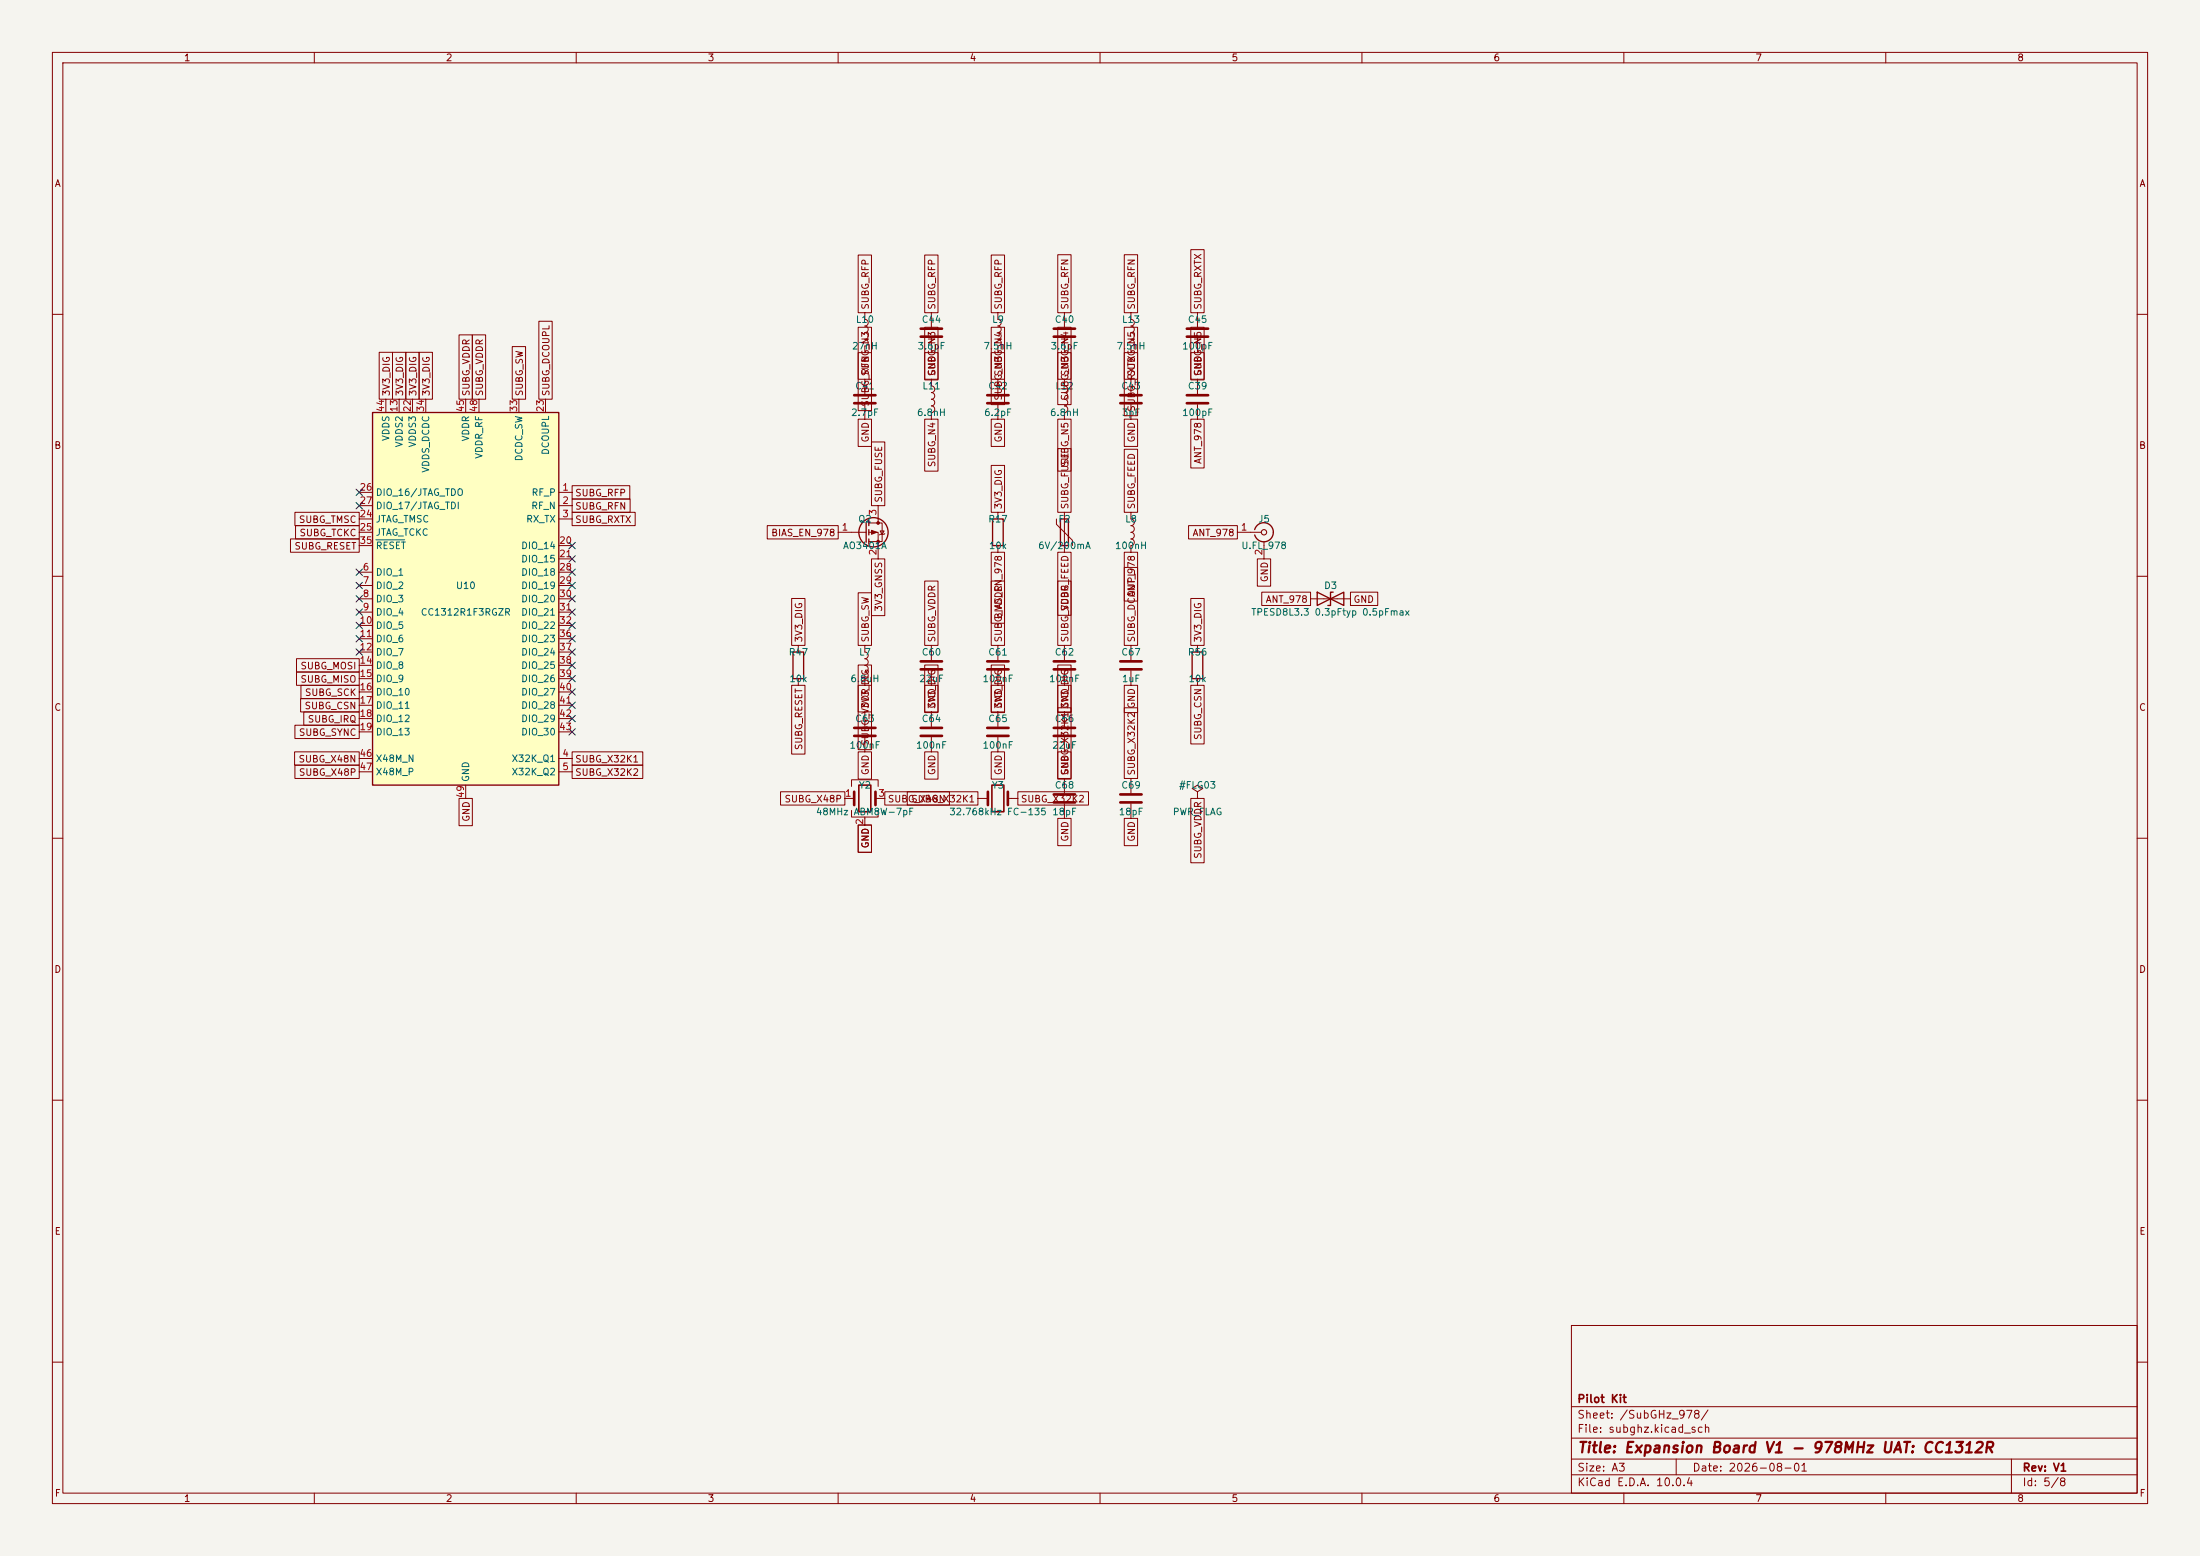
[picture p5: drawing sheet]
<svg xmlns="http://www.w3.org/2000/svg" width="420mm" height="297mm" viewBox="0 0 420 297" stroke-linecap="round" stroke-linejoin="round" font-family="sans-serif">
<path d="M0 0h420v297h-420z" fill="#f5f4ef" stroke="#f5f4ef" stroke-width=".19"/>
<g fill="none" stroke="#840000" stroke-width=".19">
<path d="M10 10h400v277h-400zM12 12h396v273h-396zM60 10v2M110 10v2M160 10v2M210 10v2M260 10v2M310 10v2M360 10v2M228.6 59.7v2.8M10 60h2M228.6 64.5v2.8"/>
<path d="M408 60h2M10 110h2M408 110h2M203.2 123.2v2.8M203.2 128v2.8M203.2 135.9v2.8M10 160h2M161.3 152.4h1.8M162.6 150.1v-1.3h5v1.3M162.6 154.7v1.3h5v-1.3M165.1 156v1.5M167.1 152.4h1.8"/>
<path d="M186.7 152.4h1.9M192.4 152.4h1.9M203.2 140.7v2.8M408 160h2M10 210h2M408 210h2M300 253h108v32h-108zM10 260h2M300 278.5h108M300 274.5h108M300 268.5h108M320 278.5v3"/>
<path d="M384 278.5v6.5M408 260h2M60 285v2M110 285v2M160 285v2M210 285v2M260 285v2M300 281.5h108M310 285v2M360 285v2"/>
</g>
<path d="M226.6 62.7h4M226.6 64.3h4M201.2 138.9h4M201.2 126.2h4M201.2 127.8h4M163.1 151.1v2.6M167.1 151.1v2.6M188.6 151.1v2.6M192.4 151.1v2.6M201.2 140.5h4" fill="none" stroke="#840000" stroke-width=".51"/>
<path d="M164 149.9h2.2v5h-2.2zM189.4 149.9h2.2v5h-2.2z" fill="none" stroke="#840000" stroke-width=".3"/>
<path d="M71.1 78.7h35.6v71.2h-35.6z" fill="#ffffc2"/>
<g fill="none" stroke="#840000" stroke-width=".25">
<path d="M71.1 78.7h35.6v71.2h-35.6zM165.4 99.7v3.8M165.9 99.3v1M189.5 99.1h2v5h-2zM202.4 99.1h1.6v5h-1.6zM165.9 101.1v1M165.9 102.9v1M239.5 101.1a1.81 1.81 0 0 1 2.8-1 1.81 1.81 0 0 1 0 3 1.81 1.81 0 0 1-2.8-1M251.5 113v2.6l5-2.6v2.6zM254.5 113h-.5v2.6h-.5M151.4 124.5h2v5h-2zM227.6 124.5h2v5h-2z"/>
<circle cx="166.8" cy="101.6" r="2.79"/>
</g>
<g fill="none" stroke="#840000" stroke-width=".19">
<path d="M163.8 48.7h2.6v11h-2.6zM165.1 59.7v1.3a.64 .64 0 0 1 .6 .6 .64 .64 0 0 1-.6 .6 .64 .64 0 0 1 .6 .7 .64 .64 0 0 1-.6 .6 .64 .64 0 0 1 .6 .6 .64 .64 0 0 1-.6 .7 .64 .64 0 0 1 .6 .6 .64 .64 0 0 1-.6 .6v1.3M176.5 48.7h2.6v11h-2.6zM177.8 59.7v2.8M189.2 48.7h2.6v11h-2.6zM190.5 59.7v1.3a.63 .63 0 0 1 .6 .6 .63 .63 0 0 1-.6 .6 .64 .64 0 0 1 .6 .7 .64 .64 0 0 1-.6 .6M201.9 48.6h2.6v11.1h-2.6zM203.2 59.7v2.8M214.6 48.6h2.6v11.1h-2.6zM215.9 59.7v1.3a.64 .64 0 0 1 .6 .6 .64 .64 0 0 1-.6 .6 .64 .64 0 0 1 .6 .7 .64 .64 0 0 1-.6 .6 .64 .64 0 0 1 .6 .6 .64 .64 0 0 1-.6 .7 .64 .64 0 0 1 .6 .6 .64 .64 0 0 1-.6 .6v1.3M227.3 47.7h2.6v12h-2.6zM72.4 67.2h2.5v9h-2.5z"/>
<path d="M73.7 76.2v2.5M74.9 67.2h2.6v9h-2.6zM76.2 76.2v2.5M77.5 67.2h2.5v9h-2.5zM78.7 76.2v2.5M80 67.2h2.6v9h-2.6zM81.3 76.2v2.5M87.6 63.9h2.6v12.3h-2.6zM88.9 76.2v2.5M90.2 63.9h2.5v12.3h-2.5zM91.4 76.2v2.5M97.8 66.2h2.5v10h-2.5z"/>
<path d="M99.1 76.2v2.5M102.9 61.3h2.5v14.9h-2.5zM104.1 76.2v2.5M163.8 67.3h2.6v11.1h-2.6zM163.8 62.5h2.6v9.9h-2.6zM165.1 72.4v2.8M165.1 77.2v2.8M176.5 62.5h2.6v9.9h-2.6zM176.5 67.3h2.6v5.2h-2.6zM177.8 72.4v1.3a.64 .64 0 0 1 .6 .6 .64 .64 0 0 1-.6 .6 .64 .64 0 0 1 .6 .7 .64 .64 0 0 1-.6 .6 .64 .64 0 0 1 .6 .6 .64 .64 0 0 1-.6 .7 .64 .64 0 0 1 .6 .6 .64 .64 0 0 1-.6 .6v1.3M177.8 64.5v2.8M189.2 67.3h2.6v9.9h-2.6z"/>
<path d="M189.2 62.5h2.6v9.9h-2.6zM190.5 63.5a.63 .63 0 0 1 .6 .6 .63 .63 0 0 1-.6 .7 .64 .64 0 0 1 .6 .6 .64 .64 0 0 1-.6 .6v1.3M190.5 72.4v2.8M190.5 77.2v2.8M201.9 62.5h2.6v9.9h-2.6zM201.9 67.3h2.6v9.9h-2.6zM203.2 72.4v1.3a.64 .64 0 0 1 .6 .6 .64 .64 0 0 1-.6 .6 .64 .64 0 0 1 .6 .7 .64 .64 0 0 1-.6 .6 .64 .64 0 0 1 .6 .6 .64 .64 0 0 1-.6 .7 .64 .64 0 0 1 .6 .6 .64 .64 0 0 1-.6 .6v1.3M203.2 64.5v2.8M214.6 62.5h2.6v9.9h-2.6zM214.6 67.3h2.6v12h-2.6zM215.9 72.4v2.8M215.9 77.2v2.8"/>
<path d="M227.3 62.5h2.6v9.9h-2.6zM227.3 67.3h2.6v5.2h-2.6zM228.6 72.4v2.8M228.6 77.2v2.8M56.3 97.8h12.3v2.5h-12.3zM68.6 94h2.5M68.6 96.5h2.5M68.6 99.1h2.5M106.7 94h2.5M106.7 96.5h2.5M106.7 99.1h2.5M109.2 97.8h12.1v2.5h-12.1z"/>
<path d="M109.2 95.2h11.1v2.6h-11.1zM109.2 92.7h11v2.6h-11zM163.8 80h2.6v5.2h-2.6zM165.9 99.8h2.5v3.6h-2.5M166.4 84.4h2.5v12.1h-2.5zM167.6 96.5v3.3M176.5 80h2.6v9.9h-2.6zM189.2 80h2.6v5.2h-2.6zM189.2 88.8h2.6v9h-2.6zM190.5 97.8v1.3M201.7 99.1v1l3 3v1M201.9 80h2.6v9.9h-2.6z"/>
<path d="M201.9 85.6h2.6v12.2h-2.6zM203.2 97.8v7.6M214.6 85.8h2.6v12h-2.6zM214.6 80h2.6v5.2h-2.6zM215.9 97.8v1.3a.64 .64 0 0 1 .6 .6 .64 .64 0 0 1-.6 .6 .64 .64 0 0 1 .6 .7 .64 .64 0 0 1-.6 .6 .64 .64 0 0 1 .6 .6 .64 .64 0 0 1-.6 .7M227.3 80h2.6v9.3h-2.6zM55.5 102.9h13.1v2.5h-13.1zM56.4 100.3h12.2v2.6h-12.2zM68.6 109.2h2.5M68.6 111.8h2.5M68.6 114.3h2.5M68.6 116.8h2.5"/>
<path d="M68.6 119.4h2.5M68.6 104.1h2.5M68.6 101.6h2.5M106.7 109.2h2.5M106.7 111.8h2.5M106.7 114.3h2.5M106.7 116.8h2.5M106.7 119.4h2.5M106.7 104.1h2.5M106.7 106.7h2.5M146.5 100.3h13.5v2.6h-13.5zM151.1 114.2h2.6v9h-2.6z"/>
<path d="M160 101.6h5.4M163.8 113.1h2.6v10.1h-2.6zM165.9 101.6h1.7v5.1M166.4 106.7h2.5v10.8h-2.5zM168 101.3h.8l-.4 .7zM168.9 101.9l-1 .2M176.5 110.9h2.6v12.3h-2.6zM189.2 110.9h2.6v12.3h-2.6zM189.2 105.4h2.6v13.6h-2.6zM190.5 104.1v1.3M201.9 110.9h2.6v12.3h-2.6zM201.9 105.4h2.6v12h-2.6z"/>
<path d="M214.6 105.4h2.6v9.3h-2.6zM214.6 108.3h2.6v14.9h-2.6zM215.9 102.9a.64 .64 0 0 1 .6 .6 .64 .64 0 0 1-.6 .6v1.3M226.9 100.3h9.3v2.6h-9.3zM227.3 114.2h2.6v9h-2.6zM236.2 101.6h4.6M240 106.7h2.6v5.2h-2.6zM240.9 113h9.3v2.6h-9.3zM241.3 103.4v3.3M250.2 114.3h7.6M257.8 113h5.2v2.6h-5.2zM56.3 138.4h12.3v2.6h-12.3z"/>
<path d="M56.6 128.3h12v2.5h-12zM56.6 125.7h12v2.6h-12zM57.4 133.3h11.2v2.6h-11.2zM57.4 130.8h11.2v2.6h-11.2zM58 135.9h10.6v2.5h-10.6zM68.6 121.9h2.5M68.6 124.5h2.5M68.6 127h2.5M68.6 129.5h2.5M68.6 132.1h2.5M68.6 134.6h2.5M68.6 137.2h2.5"/>
<path d="M68.6 139.7h2.5M106.7 121.9h2.5M106.7 124.5h2.5M106.7 127h2.5M106.7 129.5h2.5M106.7 132.1h2.5M106.7 134.6h2.5M106.7 137.2h2.5M106.7 139.7h2.5M151.1 130.8h2.6v13.1h-2.6zM152.4 123.2v1.3M152.4 129.5v1.3"/>
<path d="M163.8 126.9h2.6v9h-2.6zM163.8 130.8h2.6v12.3h-2.6zM165.1 123.2v1.3a.64 .64 0 0 1 .6 .6 .64 .64 0 0 1-.6 .6M165.1 125.7a.64 .64 0 0 1 .6 .7 .64 .64 0 0 1-.6 .6 .64 .64 0 0 1 .6 .6 .64 .64 0 0 1-.6 .7 .64 .64 0 0 1 .6 .6 .64 .64 0 0 1-.6 .6v1.3M165.1 135.9v2.8M176.5 130.8h2.6v5.2h-2.6zM176.5 126.9h2.6v9h-2.6zM177.8 123.2v2.8M177.8 128v2.8M177.8 135.9v2.8M189.2 126.9h2.6v9h-2.6zM189.2 130.8h2.6v5.2h-2.6z"/>
<path d="M190.5 123.2v2.8M190.5 128v2.8M190.5 135.9v2.8M201.9 135.1h2.6v13.5h-2.6zM201.9 126.9h2.6v9h-2.6zM201.9 130.8h2.6v5.2h-2.6zM214.6 130.8h2.6v5.2h-2.6zM214.6 135.1h2.6v13.5h-2.6zM215.9 123.2v2.8M215.9 128v2.8M227.3 130.8h2.6v11.2h-2.6zM228.6 123.2v1.3"/>
<path d="M228.6 129.5v1.3M56.2 143.5h12.4v2.6h-12.4zM56.3 146h12.3v2.6h-12.3zM68.6 144.8h2.5M68.6 147.3h2.5M87.6 152.4h2.6v5.2h-2.6zM88.9 149.9v2.5M106.7 144.8h2.5M106.7 147.3h2.5M109.2 146h13.5v2.6h-13.5zM109.2 143.5h13.5v2.6h-13.5zM149 151.1h12.3v2.6h-12.3z"/>
<path d="M163.8 157.5h2.6v5.2h-2.6zM163.8 143.5h2.6v5.2h-2.6zM165.1 140.7v2.8M168.9 151.1h12.4v2.6h-12.4zM173.2 151.1h13.5v2.6h-13.5zM176.5 143.5h2.6v5.2h-2.6zM177.8 140.7v2.8M189.2 143.5h2.6v5.2h-2.6zM190.5 140.7v2.8M194.3 151.1h13.5v2.6h-13.5zM201.9 156.2h2.6v5.2h-2.6zM201.9 143.5h2.6v5.2h-2.6z"/>
<path d="M203.2 148.6v2.8M203.2 153.4v2.8M214.6 156.2h2.6v5.2h-2.6zM215.9 148.6v2.8M215.9 153.4v2.8M227.3 152.4h2.6v12.3h-2.6zM228.6 151.1l1-.6-1-.6-1 .6 1 .6v1.3M228.6 152.4h.1"/>
</g>
<path d="M71.8 103h5.4" fill="none" stroke="#006464" stroke-width=".19"/>
<g fill="none" stroke="#840000" stroke-width=".51">
<path d="M163.1 75.4h4M163.1 77h4M175.8 62.7h4M175.8 64.3h4M188.5 75.4h4M188.5 77h4M201.2 62.7h4M201.2 64.3h4M213.9 75.4h4M213.9 77h4M226.6 75.4h4M226.6 77h4"/>
<path d="M163.1 138.9h4M175.8 126.2h4M175.8 127.8h4M175.8 138.9h4M188.5 126.2h4M188.5 127.8h4M188.5 138.9h4M213.9 126.2h4M213.9 127.8h4M163.1 140.5h4M175.8 140.5h4M188.5 140.5h4"/>
<path d="M201.2 151.6h4M201.2 153.2h4M213.9 151.6h4M213.9 153.2h4"/>
</g>
<g fill="#840000" stroke="#840000" stroke-width=".19">
<path d="M166.4 101.2l1 .4-1 .4z"/>
<circle cx="167.6" cy="99.8" r=".25"/>
<circle cx="167.6" cy="103.4" r=".25"/>
</g>
<circle cx="241.3" cy="101.6" r=".51" fill="none" stroke="#840000" stroke-width=".2"/>
<g fill="none" stroke="#000084" stroke-width=".19">
<path d="M68 95.9l1.2 1.2M68 93.4l1.2 1.2M69.2 95.9l-1.2 1.2M69.2 93.4l-1.2 1.2M68 118.8l1.2 1.2M68 111.2l1.2 1.2M68 108.6l1.2 1.2M68 116.2l1.2 1.2M68 113.7l1.2 1.2M69.2 118.8l-1.2 1.2M69.2 111.2l-1.2 1.2M69.2 108.6l-1.2 1.2"/>
<path d="M69.2 116.2l-1.2 1.2M69.2 113.7l-1.2 1.2M108.6 108.6l1.2 1.2M108.6 111.2l1.2 1.2M108.6 113.7l1.2 1.2M108.6 116.2l1.2 1.2M108.6 118.8l1.2 1.2M108.6 103.5l1.2 1.2M108.6 106.1l1.2 1.2M109.8 108.6l-1.2 1.2M109.8 111.2l-1.2 1.2M109.8 113.7l-1.2 1.2"/>
<path d="M109.8 116.2l-1.2 1.2M109.8 118.8l-1.2 1.2M109.8 103.5l-1.2 1.2M109.8 106.1l-1.2 1.2M68 121.3l1.2 1.2M68 123.9l1.2 1.2M69.2 121.3l-1.2 1.2M69.2 123.9l-1.2 1.2M108.6 134l1.2 1.2M108.6 136.6l1.2 1.2M108.6 139.1l1.2 1.2M108.6 121.3l1.2 1.2"/>
<path d="M108.6 123.9l1.2 1.2M108.6 126.4l1.2 1.2M108.6 128.9l1.2 1.2M108.6 131.5l1.2 1.2M109.8 134l-1.2 1.2M109.8 136.6l-1.2 1.2M109.8 139.1l-1.2 1.2M109.8 121.3l-1.2 1.2M109.8 123.9l-1.2 1.2M109.8 126.4l-1.2 1.2M109.8 128.9l-1.2 1.2M109.8 131.5l-1.2 1.2"/>
</g>
<text font-size="2" fill="#840000" x="301" y="277.8">Title: Expansion Board V1 - 978MHz UAT: CC1312R</text>
<g font-size="1.5" fill="#840000">
<text x="301" y="268.1">Pilot Kit</text>
<text x="301" y="273.8">File: subghz.kicad_sch</text>
<text x="301" y="271.1">Sheet: /SubGHz_978/</text>
<text x="301" y="281.2">Size: A3</text>
<text x="323" y="281.2">Date: 2026-08-01</text>
<text x="386" y="281.2">Rev: V1</text>
<text x="301" y="284">KiCad E.D.A. 10.0.4</text>
<text x="386" y="284">Id: 5/8</text>
</g>
<g font-size="1.3" fill="#840000">
<text x="35" y="12">1</text>
<text x="85" y="12">2</text>
<text x="135" y="12">3</text>
<text x="185" y="12">4</text>
<text x="235" y="12">5</text>
<text x="285" y="12">6</text>
<text x="335" y="12">7</text>
<text x="385" y="12">8</text>
<text x="10.3" y="36">A</text>
<text x="408.3" y="36">A</text>
<text x="166.2" y="59.2" transform="rotate(-90 166.2 59.2)">SUBG_RFP</text>
<text x="178.9" y="59.2" transform="rotate(-90 178.9 59.2)">SUBG_RFP</text>
<text x="191.6" y="59.2" transform="rotate(-90 191.6 59.2)">SUBG_RFP</text>
<text x="204.3" y="59.2" transform="rotate(-90 204.3 59.2)">SUBG_RFN</text>
<text x="217" y="59.2" transform="rotate(-90 217 59.2)">SUBG_RFN</text>
<text x="229.7" y="59.2" transform="rotate(-90 229.7 59.2)">SUBG_RXTX</text>
<text x="166.2" y="71.9" transform="rotate(-90 166.2 71.9)">SUBG_N3</text>
<text x="178.9" y="71.9" transform="rotate(-90 178.9 71.9)">SUBG_N3</text>
<text x="178.9" y="71.9" transform="rotate(-90 178.9 71.9)">GND</text>
<text x="191.6" y="71.9" transform="rotate(-90 191.6 71.9)">SUBG_N4</text>
<text x="204.3" y="71.9" transform="rotate(-90 204.3 71.9)">SUBG_N4</text>
<text x="217" y="71.9" transform="rotate(-90 217 71.9)">SUBG_N5</text>
<text x="229.7" y="71.9" transform="rotate(-90 229.7 71.9)">SUBG_N5</text>
<text x="229.7" y="71.9" transform="rotate(-90 229.7 71.9)">GND</text>
<text x="74.7" y="75.7" transform="rotate(-90 74.7 75.7)">3V3_DIG</text>
<text x="77.3" y="75.7" transform="rotate(-90 77.3 75.7)">3V3_DIG</text>
<text x="79.8" y="75.7" transform="rotate(-90 79.8 75.7)">3V3_DIG</text>
<text x="82.3" y="75.7" transform="rotate(-90 82.3 75.7)">3V3_DIG</text>
<text x="90" y="75.7" transform="rotate(-90 90 75.7)">SUBG_VDDR</text>
<text x="92.5" y="75.7" transform="rotate(-90 92.5 75.7)">SUBG_VDDR</text>
<text x="100.1" y="75.7" transform="rotate(-90 100.1 75.7)">SUBG_SW</text>
<text x="105.2" y="75.7" transform="rotate(-90 105.2 75.7)">SUBG_DCOUPL</text>
<text x="166.2" y="77.7" transform="rotate(-90 166.2 77.7)">SUBG_RFN</text>
<text x="191.6" y="76.6" transform="rotate(-90 191.6 76.6)">SUBG_N3</text>
<text x="204.3" y="76.6" transform="rotate(-90 204.3 76.6)">SUBG_N3</text>
<text x="217" y="78.7" transform="rotate(-90 217 78.7)">SUBG_RXTX</text>
<text x="10.3" y="86">B</text>
<text x="166.2" y="84.6" transform="rotate(-90 166.2 84.6)">GND</text>
<text x="178.9" y="89.3" transform="rotate(-90 178.9 89.3)">SUBG_N4</text>
<text x="191.6" y="84.6" transform="rotate(-90 191.6 84.6)">GND</text>
<text x="204.3" y="89.3" transform="rotate(-90 204.3 89.3)">SUBG_N5</text>
<text x="217" y="84.6" transform="rotate(-90 217 84.6)">GND</text>
<text x="229.7" y="88.7" transform="rotate(-90 229.7 88.7)">ANT_978</text>
<text x="408.2" y="86">B</text>
<text x="109.7" y="95">SUBG_RFP</text>
<text x="57" y="100.1">SUBG_TMSC</text>
<text x="109.7" y="100.1">SUBG_RXTX</text>
<text x="109.7" y="97.6">SUBG_RFN</text>
<text x="168.7" y="96" transform="rotate(-90 168.7 96)">SUBG_FUSE</text>
<text x="191.6" y="97.3" transform="rotate(-90 191.6 97.3)">3V3_DIG</text>
<text x="204.3" y="97.3" transform="rotate(-90 204.3 97.3)">SUBG_FUSE</text>
<text x="217" y="97.3" transform="rotate(-90 217 97.3)">SUBG_FEED</text>
<text x="56.1" y="105.2">SUBG_RESET</text>
<text x="57.1" y="102.7">SUBG_TCKC</text>
<text x="147.1" y="102.7">BIAS_EN_978</text>
<text x="227.6" y="102.7">ANT_978</text>
<text x="242.4" y="111.2" transform="rotate(-90 242.4 111.2)">GND</text>
<text x="168.7" y="116.9" transform="rotate(-90 168.7 116.9)">3V3_GNSS</text>
<text x="191.6" y="118.3" transform="rotate(-90 191.6 118.3)">BIAS_EN_978</text>
<text x="204.3" y="116.8" transform="rotate(-90 204.3 116.8)">SUBG_FEED</text>
<text x="217" y="114.1" transform="rotate(-90 217 114.1)">ANT_978</text>
<text x="241.5" y="115.4">ANT_978</text>
<text x="258.3" y="115.4">GND</text>
<text x="153.5" y="122.7" transform="rotate(-90 153.5 122.7)">3V3_DIG</text>
<text x="166.2" y="122.7" transform="rotate(-90 166.2 122.7)">SUBG_SW</text>
<text x="178.9" y="122.7" transform="rotate(-90 178.9 122.7)">SUBG_VDDR</text>
<text x="191.6" y="122.7" transform="rotate(-90 191.6 122.7)">SUBG_VDDR</text>
<text x="204.3" y="122.7" transform="rotate(-90 204.3 122.7)">SUBG_VDDR</text>
<text x="217" y="122.7" transform="rotate(-90 217 122.7)">SUBG_DCOUPL</text>
<text x="229.7" y="122.7" transform="rotate(-90 229.7 122.7)">3V3_DIG</text>
<text x="57.3" y="130.6">SUBG_MISO</text>
<text x="57.3" y="128.1">SUBG_MOSI</text>
<text x="10.3" y="136">C</text>
<text x="58" y="135.7">SUBG_CSN</text>
<text x="58.1" y="133.1">SUBG_SCK</text>
<text x="166.2" y="135.4" transform="rotate(-90 166.2 135.4)">3V3_DIG</text>
<text x="178.9" y="135.4" transform="rotate(-90 178.9 135.4)">3V3_DIG</text>
<text x="178.9" y="135.4" transform="rotate(-90 178.9 135.4)">GND</text>
<text x="191.6" y="135.4" transform="rotate(-90 191.6 135.4)">3V3_DIG</text>
<text x="191.6" y="135.4" transform="rotate(-90 191.6 135.4)">GND</text>
<text x="204.3" y="135.4" transform="rotate(-90 204.3 135.4)">3V3_DIG</text>
<text x="408.2" y="136">C</text>
<text x="57" y="140.8">SUBG_SYNC</text>
<text x="58.6" y="138.2">SUBG_IRQ</text>
<text x="153.5" y="143.3" transform="rotate(-90 153.5 143.3)">SUBG_RESET</text>
<text x="166.2" y="142.4" transform="rotate(-90 166.2 142.4)">SUBG_VDDR</text>
<text x="229.7" y="141.3" transform="rotate(-90 229.7 141.3)">SUBG_CSN</text>
<text x="56.9" y="145.8">SUBG_X48N</text>
<text x="57" y="148.4">SUBG_X48P</text>
<text x="109.7" y="148.4">SUBG_X32K2</text>
<text x="109.7" y="145.8">SUBG_X32K1</text>
<text x="166.2" y="148.1" transform="rotate(-90 166.2 148.1)">GND</text>
<text x="178.9" y="148.1" transform="rotate(-90 178.9 148.1)">GND</text>
<text x="191.6" y="148.1" transform="rotate(-90 191.6 148.1)">GND</text>
<text x="204.3" y="148.1" transform="rotate(-90 204.3 148.1)">SUBG_X32K1 GND</text>
<text x="204.3" y="148.1" transform="rotate(-90 204.3 148.1)">GND</text>
<text x="217" y="148.1" transform="rotate(-90 217 148.1)">SUBG_X32K2 GND</text>
<text x="149.7" y="153.5">SUBG_X48P</text>
<text x="169.4" y="153.5">SUBG_X48N</text>
<text x="173.9" y="153.5">SUBG_X32K1</text>
<text x="194.8" y="153.5">SUBG_X32K2</text>
<text x="90" y="157" transform="rotate(-90 90 157)">GND</text>
<text x="204.3" y="160.8" transform="rotate(-90 204.3 160.8)">GND</text>
<text x="217" y="160.8" transform="rotate(-90 217 160.8)">GND</text>
<text x="166.2" y="162" transform="rotate(-90 166.2 162)">GND</text>
<text x="229.7" y="164" transform="rotate(-90 229.7 164)">SUBG_VDDR</text>
<text x="10.3" y="186">D</text>
<text x="408.2" y="186">D</text>
<text x="10.3" y="236">E</text>
<text x="408.3" y="236">E</text>
<text x="10.3" y="286">F</text>
<text x="35" y="287">1</text>
<text x="85" y="287">2</text>
<text x="135" y="287">3</text>
<text x="185" y="287">4</text>
<text x="235" y="287">5</text>
<text x="285" y="287">6</text>
<text x="335" y="287">7</text>
<text x="385" y="287">8</text>
<text x="408.3" y="286">F</text>
</g>
<g font-size="1.3" fill="#006464">
<text x="163.3" y="61.9">L10</text>
<text x="175.9" y="61.9">C44</text>
<text x="189.3" y="61.9">L9</text>
<text x="201.3" y="61.9">C40</text>
<text x="214.1" y="61.9">L13</text>
<text x="226.7" y="61.9">C45</text>
<text x="162.5" y="67">27nH</text>
<text x="175.1" y="67">3.6pF</text>
<text x="187.6" y="67">7.5nH</text>
<text x="200.5" y="67">3.6pF</text>
<text x="213" y="67">7.5nH</text>
<text x="225.6" y="67">100pF</text>
<text x="163.2" y="74.6">C41</text>
<text x="176" y="74.6">L11</text>
<text x="188.6" y="74.6">C42</text>
<text x="201.4" y="74.6">L12</text>
<text x="214" y="74.6">C43</text>
<text x="226.7" y="74.6">C39</text>
<text x="162.4" y="79.7">2.7pF</text>
<text x="174.9" y="79.7">6.8nH</text>
<text x="187.8" y="79.7">6.2pF</text>
<text x="200.3" y="79.7">6.8nH</text>
<text x="214.1" y="79.7">3pF</text>
<text x="225.6" y="79.7">100pF</text>
<text x="74.6" y="84.3" transform="rotate(-90 74.6 84.3)">VDDS</text>
<text x="77.2" y="85.5" transform="rotate(-90 77.2 85.5)">VDDS2</text>
<text x="79.7" y="85.5" transform="rotate(-90 79.7 85.5)">VDDS3</text>
<text x="89.9" y="84.3" transform="rotate(-90 89.9 84.3)">VDDR</text>
<text x="92.4" y="87.7" transform="rotate(-90 92.4 87.7)">VDDR_RF</text>
<text x="100" y="88.2" transform="rotate(-90 100 88.2)">DCDC_SW</text>
<text x="105.1" y="87" transform="rotate(-90 105.1 87)">DCOUPL</text>
<text x="71.6" y="95">DIO_16/JTAG_TDO</text>
<text x="82.3" y="90.3" transform="rotate(-90 82.3 90.3)">VDDS_DCDC</text>
<text x="101.4" y="95">RF_P</text>
<text x="71.6" y="100">JTAG_TMSC</text>
<text x="71.6" y="97.5">DIO_17/JTAG_TDI</text>
<text x="100.3" y="100">RX_TX</text>
<text x="101.3" y="97.5">RF_N</text>
<text x="163.7" y="100">Q2</text>
<text x="188.6" y="100">R17</text>
<text x="201.9" y="100">F2</text>
<text x="214.7" y="100">L8</text>
<text x="240.1" y="100">J5</text>
<text x="71.6" y="102.6">JTAG_TCKC</text>
<text x="71.6" y="105.1">RESET</text>
<text x="99.4" y="105.1">DIO_14</text>
<text x="99.4" y="107.7">DIO_15</text>
<text x="160.8" y="105.1">AO3401A</text>
<text x="188.7" y="105.1">10k</text>
<text x="198.1" y="105.1">6V/200mA</text>
<text x="212.7" y="105.1">100nH</text>
<text x="236.9" y="105.1">U.FL_978</text>
<text x="71.6" y="110.2">DIO_1</text>
<text x="71.6" y="112.7">DIO_2</text>
<text x="86.9" y="112.7">U10</text>
<text x="99.4" y="110.2">DIO_18</text>
<text x="99.4" y="112.7">DIO_19</text>
<text x="252.7" y="112.7">D3</text>
<text x="71.6" y="115.3">DIO_3</text>
<text x="71.6" y="117.8">DIO_4</text>
<text x="80.2" y="117.8">CC1312R1F3RGZR</text>
<text x="99.4" y="115.3">DIO_20</text>
<text x="99.4" y="117.8">DIO_21</text>
<text x="238.7" y="117.8">TPESD8L3.3 0.3pFtyp 0.5pFmax</text>
<text x="71.6" y="120.4">DIO_5</text>
<text x="71.6" y="122.9">DIO_6</text>
<text x="71.6" y="125.4">DIO_7</text>
<text x="99.4" y="120.4">DIO_22</text>
<text x="99.4" y="122.9">DIO_23</text>
<text x="99.4" y="125.4">DIO_24</text>
<text x="150.5" y="125.4">R47</text>
<text x="163.9" y="125.4">L7</text>
<text x="175.9" y="125.4">C60</text>
<text x="188.6" y="125.4">C61</text>
<text x="201.3" y="125.4">C62</text>
<text x="214" y="125.4">C67</text>
<text x="226.7" y="125.4">R56</text>
<text x="71.6" y="128">DIO_8</text>
<text x="71.6" y="130.5">DIO_9</text>
<text x="99.4" y="128">DIO_25</text>
<text x="99.4" y="130.5">DIO_26</text>
<text x="150.6" y="130.5">10k</text>
<text x="162.2" y="130.5">6.8uH</text>
<text x="175.4" y="130.5">22uF</text>
<text x="187.5" y="130.5">100nF</text>
<text x="200.2" y="130.5">100nF</text>
<text x="214.1" y="130.5">1uF</text>
<text x="226.8" y="130.5">10k</text>
<text x="71.6" y="133.1">DIO_10</text>
<text x="71.6" y="135.6">DIO_11</text>
<text x="99.4" y="133.1">DIO_27</text>
<text x="99.4" y="135.6">DIO_28</text>
<text x="71.6" y="138.1">DIO_12</text>
<text x="71.6" y="140.7">DIO_13</text>
<text x="99.4" y="138.1">DIO_29</text>
<text x="99.4" y="140.7">DIO_30</text>
<text x="162.1" y="143.2">100nF</text>
<text x="163.2" y="138.1">C63</text>
<text x="174.8" y="143.2">100nF</text>
<text x="175.9" y="138.1">C64</text>
<text x="187.5" y="143.2">100nF</text>
<text x="188.6" y="138.1">C65</text>
<text x="200.8" y="143.2">22uF</text>
<text x="201.3" y="138.1">C66</text>
<text x="71.6" y="145.8">X48M_N</text>
<text x="71.6" y="148.3">X48M_P</text>
<text x="89.9" y="149.4" transform="rotate(-90 89.9 149.4)">GND</text>
<text x="97.6" y="145.8">X32K_Q1</text>
<text x="97.6" y="148.3">X32K_Q2</text>
<text x="155.7" y="155.9">48MHz ABM8W-7pF</text>
<text x="163.8" y="150.8">Y2</text>
<text x="181.1" y="155.9">32.768kHz FC-135</text>
<text x="189.2" y="150.8">Y3</text>
<text x="200.8" y="155.9">18pF</text>
<text x="201.3" y="150.8">C68</text>
<text x="213.5" y="155.9">18pF</text>
<text x="214" y="150.8">C69</text>
<text x="223.8" y="155.9">PWR_FLAG</text>
<text x="225" y="150.8">#FLG03</text>
</g>
<g font-size="1.3" fill="#a90000">
<text x="73.6" y="78.8" transform="rotate(-90 73.6 78.8)">44</text>
<text x="76.2" y="78.8" transform="rotate(-90 76.2 78.8)">13</text>
<text x="78.7" y="78.8" transform="rotate(-90 78.7 78.8)">22</text>
<text x="81.3" y="78.8" transform="rotate(-90 81.3 78.8)">34</text>
<text x="88.9" y="78.8" transform="rotate(-90 88.9 78.8)">45</text>
<text x="91.4" y="78.8" transform="rotate(-90 91.4 78.8)">48</text>
<text x="99" y="78.8" transform="rotate(-90 99 78.8)">33</text>
<text x="104.1" y="78.8" transform="rotate(-90 104.1 78.8)">23</text>
<text x="68.5" y="94">26</text>
<text x="107.2" y="94">1</text>
<text x="68.5" y="99">24</text>
<text x="68.5" y="101.6">25</text>
<text x="68.5" y="96.5">27</text>
<text x="107.2" y="96.5">2</text>
<text x="107.2" y="99">3</text>
<text x="160.6" y="101.6">1</text>
<text x="167.6" y="98.5" transform="rotate(-90 167.6 98.5)">3</text>
<text x="236.8" y="101.6">1</text>
<text x="68.5" y="104.1">35</text>
<text x="106.6" y="104.1">20</text>
<text x="106.6" y="106.7">21</text>
<text x="167.6" y="106.1" transform="rotate(-90 167.6 106.1)">2</text>
<text x="241.3" y="106.1" transform="rotate(-90 241.3 106.1)">2</text>
<text x="69.1" y="109.2">6</text>
<text x="69.1" y="111.7">7</text>
<text x="106.6" y="109.2">28</text>
<text x="106.6" y="111.7">29</text>
<text x="68.5" y="119.4">10</text>
<text x="69.1" y="114.3">8</text>
<text x="69.1" y="116.8">9</text>
<text x="106.6" y="114.3">30</text>
<text x="106.6" y="116.8">31</text>
<text x="106.6" y="119.4">32</text>
<text x="68.5" y="121.9">11</text>
<text x="68.5" y="124.4">12</text>
<text x="106.6" y="121.9">36</text>
<text x="106.6" y="124.4">37</text>
<text x="68.5" y="127">14</text>
<text x="68.5" y="129.5">15</text>
<text x="106.6" y="127">38</text>
<text x="106.6" y="129.5">39</text>
<text x="68.5" y="132.1">16</text>
<text x="68.5" y="134.6">17</text>
<text x="68.5" y="137.1">18</text>
<text x="106.6" y="132.1">40</text>
<text x="106.6" y="134.6">41</text>
<text x="106.6" y="137.1">42</text>
<text x="68.5" y="139.7">19</text>
<text x="106.6" y="139.7">43</text>
<text x="68.5" y="144.8">46</text>
<text x="68.5" y="147.3">47</text>
<text x="107.2" y="144.8">4</text>
<text x="107.2" y="147.3">5</text>
<text x="88.9" y="152.4" transform="rotate(-90 88.9 152.4)">49</text>
<text x="161.2" y="152.4">1</text>
<text x="167.6" y="152.4">3</text>
<text x="165.1" y="157.6" transform="rotate(-90 165.1 157.6)">2</text>
</g>
</svg>
